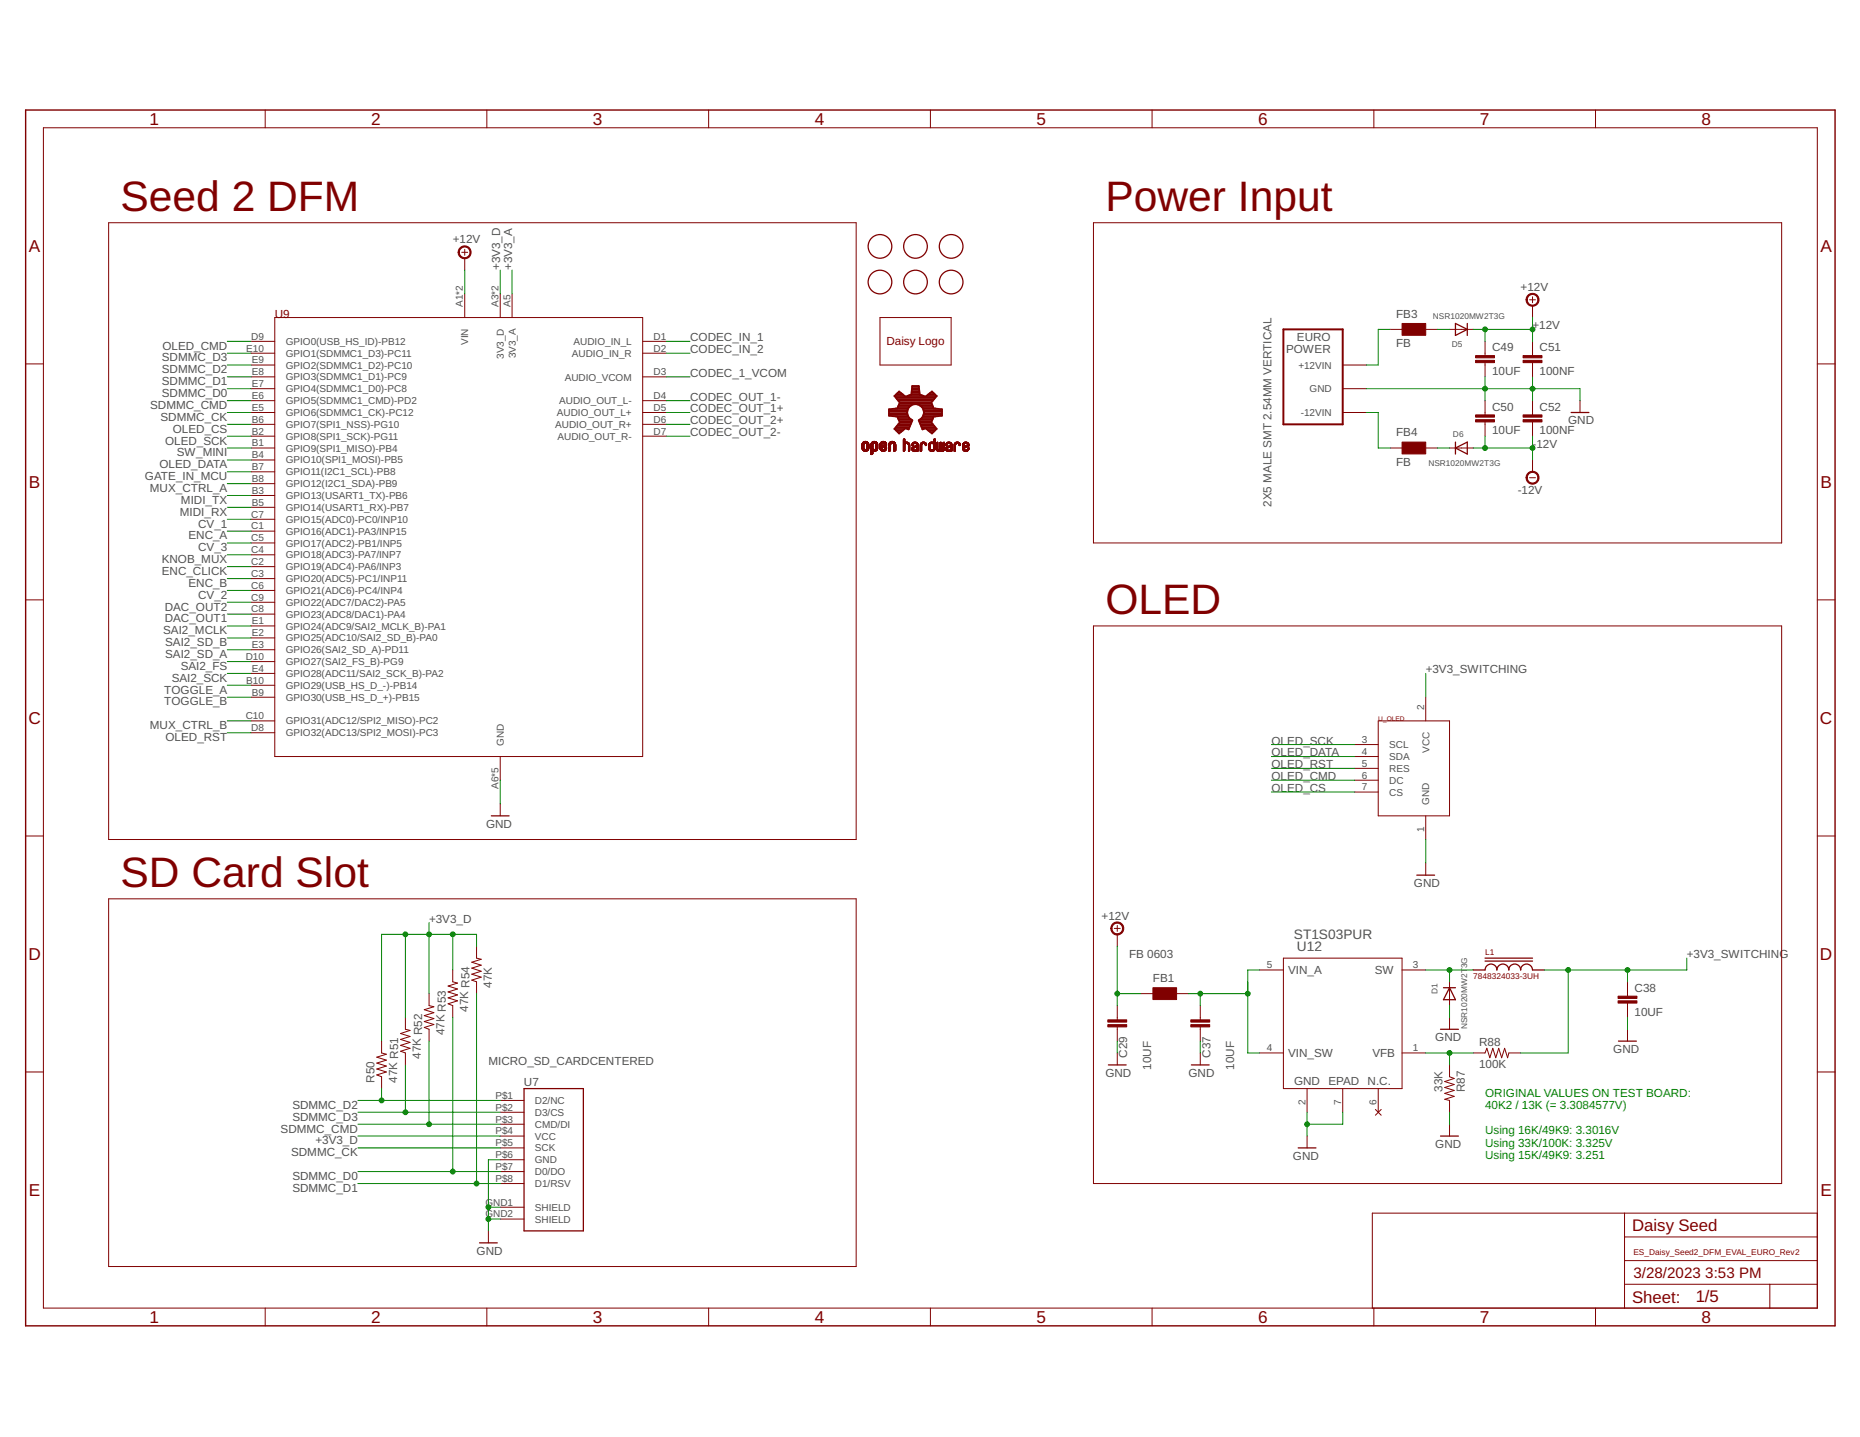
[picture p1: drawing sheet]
<svg xmlns="http://www.w3.org/2000/svg" width="279mm" height="216mm" viewBox="0 0 279 216" stroke-linecap="round" stroke-linejoin="round" font-family="sans-serif">
<g fill="none" stroke="#800000" stroke-width=".15">
<path d="M6.5 19.2h266.5v177.3h-266.5zM39.8 16.5v2.7M73.1 16.5v2.7M106.4 16.5v2.7M139.8 16.5v2.7M173.1 16.5v2.7M206.4 16.5v2.7M239.7 16.5v2.7M16.3 33.5h112.3v92.6h-112.3zM69.4 37.9h.9M69.8 37.5v.9M69.8 38.8v1.8"/>
<path d="M164.3 33.5h103.3v48.1h-103.3zM3.9 54.7h2.6M37.7 51.3h3.6M37.7 53.1h3.6M37.7 54.8h3.6M37.7 56.6h3.6M37.7 58.4h3.6M41.3 47.7h55.2v66h-55.2zM69.8 44.2v3.5M75.1 44.2v3.5M76.9 44.2v3.5M96.5 51.3h3.6"/>
<path d="M96.5 53.1h3.6M96.5 56.6h3.6M132.2 47.7h10.7v7.1h-10.7zM201.7 54.8h3.6M201.7 58.4h3.6M208.8 49.5h1.8M214.2 49.5h1.7M217.7 49.5h3.6M223.1 51.3v2.1M223.1 54.5v2.1M229.8 45h.9M230.2 44.6v.9"/>
<path d="M230.2 45.9v1.8M230.2 51.3v2.1M230.2 54.5v2.1M273 54.7h2.7M37.7 60.2h3.6M37.7 62h3.6M37.7 63.8h3.6M37.7 65.5h3.6M37.7 67.3h3.6M37.7 69.1h3.6M37.7 70.9h3.6M37.7 72.7h3.6"/>
<path d="M37.7 74.4h3.6M37.7 76.2h3.6M37.7 78h3.6M37.7 79.8h3.6M96.5 60.2h3.6M96.5 62h3.6M96.5 63.8h3.6M96.5 65.5h3.6M129.5 67.3h.3M129.5 67.3l.3 .1M129.5 67.2h.3M129.5 67.1h.3"/>
<path d="M129.5 67h.3M129.5 66.9h.3M129.5 66.8h.3M129.5 67.4l.3 .1M129.5 67.4h.3M129.5 66.7h.3M129.5 67.5h.4M129.5 67.5h1M129.5 66.6h1M129.6 67.6h.8M129.6 66.5h.8M129.6 67.7h.8"/>
<path d="M129.6 67.7h.7M129.6 66.4h.7M129.7 67.7h.6M129.7 66.4h.6M129.8 67.8h.4M129.8 66.8h-.3M129.8 66.4h.4M129.8 66.7h-.3M129.8 66.3h.4M129.9 66.7h-.4M129.9 67.8h.2M129.9 66.6h-.4"/>
<path d="M130.1 66.6h.4M130.1 67.5h.4M130.2 67.5h.3M130.2 66.7h.3M130.2 67.4h.3M130.2 66.8h.3M130.2 67.3h.3M130.2 67.2h.3M130.2 67.1h.3M130.2 67h.3M130.2 66.9h.3M130.5 67.4h-.3"/>
<path d="M130.8 67.3h.3M130.8 68.2h.3M130.8 68.1h.3M130.8 68h.3M130.8 67.9h.3M130.8 67.8h.3M130.8 67.7h.9M130.8 67.6h1M130.8 67.5h1M130.8 67.5h.5M130.8 67.5h.4M130.8 67.4l.4 .1"/>
<path d="M130.8 67.4h.3M130.8 67.2h.3M130.8 67.1h.3M130.8 67h.3M130.8 66.9h.3M130.8 66.8h.3M130.8 66.7h.3M130.9 68.3h.1M130.9 66.7h.3M130.9 66.6h.9M130.9 66.5h.9M130.9 66.5h.8"/>
<path d="M131 68.3h-.2M131 66.4h.7M131 66.4h.6M131.1 68.2h-.3M131.1 66.4h.5M131.1 66.7h-.3M131.2 66.3h.3M131.3 66.6h-.4M131.3 67.8h.1M131.4 67.5h.4M131.4 66.6h.4M131.5 66.7h.3"/>
<path d="M131.6 67.8h-.8M131.6 67.4h.2M131.6 66.7h.2M131.6 67.3h.2M131.6 66.8h.2M131.6 67.2h.2M131.6 67.1h.2M131.6 67h.2M131.6 66.9h.2M131.6 67.7l-.8 .1M131.7 67.7h-.9M131.7 67.6h-.9"/>
<path d="M131.8 67.4l-.3 .1M132.2 67.5h.4M132.2 67.4l.3 .1M132.2 67.4h.3M132.2 67.3h.3M132.2 67.2h.5M132.2 67h.9M132.2 67h.3M132.2 66.9h.2M132.2 66.8h.2M132.2 66.8h.3M132.2 66.7h.3"/>
<path d="M132.2 67.5h.9M132.2 67.6h.9M132.2 66.5h.9M132.3 66.5h.8M132.3 67.7h.7M132.4 66.4h.6M132.4 67.7h.6M132.5 67.8h.4M132.5 66.4h.4M132.5 67h.7M132.5 67.3h-.3M132.5 66.7h-.3"/>
<path d="M132.5 66.3h.3M132.6 67.2l-.4 .1M132.6 67.8h.2M132.6 66.6h-.4M132.6 66.9h.6M132.7 67.2h-.5M132.7 66.9h.5M132.8 67.5h.3M132.8 66.6h.4M132.8 66.8h.4M132.8 67.5h.4M132.8 67.1l-.6 .1"/>
<path d="M132.8 66.7h.4M132.9 67.5h.3M132.9 66.7h.3M132.9 67.4h.3M132.9 66.8h.3M132.9 67.3h.3M132.9 67.1h-.7M133 67.2h.2M133 67.7h-.6M133 67.1h-.8M133.1 67.6h-.8M133.1 67.2h.1"/>
<path d="M133.1 66.6h-.9M133.2 67h-1M133.5 67.3h.3M133.5 67.7h.3M133.5 67.6h.3M133.5 67.5h.3M133.5 67.4h.3M133.5 67.2h.3M133.5 67.1h.3M133.5 67h.3M133.5 66.9h.3M133.5 66.8h.3"/>
<path d="M133.5 67.8h.2M133.5 66.7h.3M133.6 66.6h.9M133.6 66.5h.9M133.6 66.5h.8M133.7 66.4h.7M133.7 66.4h.6M133.8 67.7h-.3M133.8 66.8h-.3M133.8 66.4h.4M133.8 66.7h-.3M133.9 66.7h-.4"/>
<path d="M133.9 66.3h.3M133.9 66.6h-.4M134.1 66.6h.4M134.2 66.7h.3M134.3 67.3h.3M134.3 67.8h.1M134.3 67.7h.3M134.3 67.6h.3M134.3 67.5h.3M134.3 67.4h.3M134.3 67.2h.3M134.3 67.1h.3"/>
<path d="M134.3 67h.3M134.3 66.9h.3M134.3 66.8h.3M134.5 67.7l-.2 .1M134.6 67.7h-.3M135.7 67.3h.2M135.7 67.7h.2M135.7 67.6h.2M135.7 67.5h.2M135.7 67.4h.2M135.7 67.2h.2M135.7 67.1h.2"/>
<path d="M135.7 67h.2M135.7 66.9h.2M135.7 66.8h.2M135.7 66.7h.3M135.7 66.6h.9M135.7 66.6h.8M135.7 66.5h.8M135.7 66.4h.2M135.7 66.3h.2M135.7 66.2h.2M135.7 66.1h.2M135.7 66h.2"/>
<path d="M135.7 67.8h.1M135.8 66h.1M135.8 67.8h-.1M135.9 67.7l-.2 .1M135.9 67.7h-.2M135.9 66.8h-.2M136 66.4h.4M136.1 66.7h-.4M136.3 66.7h.3M136.4 66.7h.2M136.4 66.8h.2M136.4 66.8h.3"/>
<path d="M136.5 67.3h.2M136.5 67.8h.1M136.5 67.7h.1M136.5 67.7h.2M136.5 67.6h.2M136.5 67.5h.2M136.5 67.4h.2M136.5 67.2h.2M136.5 67.1h.2M136.5 67h.2M136.5 66.9h.2M136.5 66.8h.2"/>
<path d="M136.6 67.8h-.1M137 67.5h.2M137 67.4h.2M137 66.9h.2M137 66.8h.2M137 67.6h.6M137 67.6h.3M137 66.7h.2M137 66.7h.3M137 67.7h.6M137.1 67.7h.5M137.1 67.2h.5"/>
<path d="M137.1 66.6h.7M137.1 67h-.1M137.1 66.5h.7M137.2 67.8h.4M137.2 66.9h-.2M137.2 66.5h.6M137.2 66.5h.5M137.2 67.1h.7M137.2 67.3l-.2 .1M137.3 66.4h.3M137.3 67.1h.6M137.3 66.7h-.3"/>
<path d="M137.4 67.3h-.4M137.4 67.8h.1M137.4 67h.5M137.4 67.2l-.4 .1M137.5 67.6h.1M137.5 67.2h-.5M137.5 67h.4M137.6 66.7h.3M137.7 66.9h.2M137.7 66.8h.2M137.7 67.3h.2M137.7 67.7h.2"/>
<path d="M137.7 67.6h.2M137.7 67.5h.2M137.7 67.4h.2M137.7 67.2h.2M137.7 67.8h.1M137.9 66.6h-.8M137.9 67.8h-.2M137.9 67.1l-.8 .1M138.2 67.3h.3M138.2 67.7h.3M138.2 67.6h.3M138.2 67.5h.3"/>
<path d="M138.2 67.4h.3M138.2 67.2h.3M138.2 67.1h.3M138.2 67h.3M138.2 66.9h.3M138.2 66.8h.3M138.3 67.8h.1M138.3 66.7h.2M138.3 66.6h.8M138.4 66.5h.7M138.4 67.8h-.2M138.4 66.5h.6"/>
<path d="M138.5 67.7l-.3 .1M138.5 66.5h.5M138.5 66.7h-.2M138.5 66.4h.4M138.6 66.7h-.3M138.8 66.7h.3M138.9 66.7h.3M139 66.8h.2M139 67h.1M139.1 66.6h-.8M139.2 66.9h-.2M139.5 67.3h.2"/>
<path d="M139.5 67.4l.2 .1M139.5 67.4h.2M139.5 67.2h.2M139.5 67.1h.2M139.5 67h.2M139.5 66.9h.2M139.5 66.8h.2M139.5 67.5h.3M139.6 67.5l.2 .1M139.6 67.5h.2M139.6 66.7h.2M139.6 67.6h.3"/>
<path d="M139.6 67.6h.8M139.6 67.7h.8M139.6 66.6h.9M139.6 67.7h.7M139.6 66.5h.9M139.7 67.7h.6M139.7 66.5h.8M139.7 67.8h.6M139.8 66.8h-.3M139.8 66.7h-.3M139.8 66.4h.4M139.8 67.8h.3"/>
<path d="M139.9 66.7h-.3M140 67.8h.1M140.1 67.6h.3M140.1 66.7h.4M140.2 66.7h.3M140.2 67.5h.2M140.2 67.5h.3M140.2 66.8h.3M140.3 67.3h.2M140.3 67.4h.2M140.3 67.2h.2M140.3 67.1h.2"/>
<path d="M140.3 67h.2M140.3 66.9h.2M140.3 66.8h.2M140.3 66.4h.2M140.3 66.3h.2M140.3 66.2h.2M140.3 66.1h.2M140.3 66h.2M140.4 66h.1M140.4 67.5l-.3 .1M140.5 67.4l-.2 .1M140.5 66.6h-.9"/>
<path d="M140.7 67.3h.2M140.7 67.6h.2M140.7 67.5h.2M140.7 67.4h.2M140.7 67.2h.2M140.7 67.1h.2M140.7 67h.2M140.7 66.9h.2M140.7 66.8h.2M140.7 66.7h.2M140.7 66.6h.2M140.7 66.5h.2"/>
<path d="M140.7 67.6h1.1M140.7 67.7h1.1M140.8 67.7h1M140.8 66.4h.1M140.8 67.8h.9M140.9 67.8h.3M141 67.8h.1M141.1 67.6h.3M141.1 67.3h.3M141.1 67.5h.3M141.1 67.4h.3M141.1 67.2h.3"/>
<path d="M141.2 67.4h.2M141.2 67.1h.2M141.2 67h.2M141.2 66.9h.2M141.2 66.8h.2M141.2 66.7h.2M141.2 66.6h.2M141.2 66.5h.2M141.3 66.4h.1M141.4 67.8h.2M141.6 67.5h.3M141.7 67.3h.2"/>
<path d="M141.7 67.4h.2M141.7 67.2h.2M141.7 67.1h.2M141.7 67h.2M141.7 66.9h.2M141.7 66.8h.2M141.7 66.7h.2M141.7 66.6h.2M141.7 66.5h.2M141.8 66.4h.1M141.8 67.7h-1.1M141.9 67.6h-.3"/>
<path d="M142 67.5l.3 .1M142 67.5h.3M142 67.4h.3M142 66.8h.3M142.1 67.6h.3M142.1 67.6h.6M142.1 67.7h.6M142.1 66.7h.2M142.2 67.7h.5M142.2 66.6h.7M142.2 67.2h.5M142.2 67h-.2"/>
<path d="M142.2 66.5h.7M142.2 67.8h.5M142.2 66.9h-.2M142.2 66.5h.6M142.3 66.9h-.3M142.3 66.5h.5M142.3 67.1h.7M142.3 66.8h-.2M142.3 67.8h.3M142.3 66.7h-.2M142.3 66.4h.4M142.4 67.1h.6"/>
<path d="M142.4 66.7h-.3M142.5 67.3h-.4M142.5 67.8h.1M142.5 67.2l-.4 .1M142.5 67h.5M142.6 67.6h.1M142.6 67.2h-.5M142.6 67h.4M142.7 66.7h.3M142.7 66.9h.3M142.8 66.8h.2M142.8 66.9h.2"/>
<path d="M142.8 67.3h.2M142.8 67.7h.2M142.8 67.6h.2M142.8 67.5h.2M142.8 67.4h.2M142.8 67.2h.2M142.8 67.8h.1M142.9 66.6h-.8M143 67.8h-.2M143 67.7l-.2 .1M143 67.1l-.8 .1M143.3 67.3h.2"/>
<path d="M143.3 67.8h.1M143.3 67.7h.2M143.3 67.6h.2M143.3 67.5h.2M143.3 67.4h.2M143.3 67.2h.2M143.3 67.1h.2M143.3 67h.2M143.3 66.9h.2M143.3 66.8h.2M143.3 66.8h.3M143.3 66.7h.3"/>
<path d="M143.4 67.8h.1M143.4 66.7h.2M143.4 66.6h.8M143.5 66.5h.6M143.5 67.8h-.2M143.6 66.8h-.3M143.6 66.4h.4M143.7 66.7h-.3M143.9 66.7h.3M144 66.7h.3M144.1 66.8h.2M144.1 67h.1"/>
<path d="M144.3 66.9h-.2M144.6 67.4h.2M144.6 67.2h.6M144.6 67.1h.8M144.6 67.1h.2M144.6 67h.2M144.6 66.9h.2M144.6 66.8h.2M144.6 67.5h.3M144.6 67.5l.3 .1M144.7 67.6h.3M144.7 66.7h.2"/>
<path d="M144.7 67.6h.8M144.7 66.6h.8M144.7 67.7h.7M144.7 66.5h.7M144.8 67.7h.6M144.8 66.5h.6M144.8 67.8h.5M144.9 67.3l-.3 .1M144.9 66.7h-.3M144.9 66.4h.4M144.9 67.8h.3M144.9 66.7h-.2"/>
<path d="M145 67.3h-.4M145 67h.5M145 67.2l-.4 .1M145.1 67.8h.1M145.1 67.2h-.5M145.1 67h.5M145.2 66.7h.3M145.2 66.9h.4M145.3 67.1l-.7 .1M145.3 66.7h.2M145.3 67.5h.2M145.3 66.9h.3"/>
<path d="M145.3 66.8h.2M145.4 67.4h.2M145.4 66.8h.1M145.4 67.3h.2M145.5 67.6h-.3M145.5 67.3h.1M145.5 67.1h-.6M145.5 67.5l-.3 .1M201.7 62h3.6M208.8 67.3h1.8M214.2 67.3h1.7M217.7 67.3h3.6"/>
<path d="M223.1 60.2v2.1M223.1 63.4v2.1M229.8 71.8h.9M230.2 60.2v2.1M230.2 63.4v2.1M230.2 69.1v1.8M237.3 60.2v1.8M3.9 90.1h2.6M37.7 94h3.6M37.7 81.6h3.6M37.7 83.4h3.6M37.7 85.1h3.6"/>
<path d="M37.7 86.9h3.6M37.7 88.7h3.6M37.7 90.5h3.6M37.7 92.3h3.6M37.7 95.8h3.6M37.7 97.6h3.6M37.7 99.4h3.6M164.3 94h103.3v83.8h-103.3zM273 90.1h2.7M37.7 101.2h3.6M37.7 103h3.6M37.7 104.8h3.6"/>
<path d="M37.7 108.3h3.6M37.7 110.1h3.6M75.1 113.7v3.5M203.5 113.7h3.5M203.5 111.9h3.5M203.5 115.4h3.5M203.5 117.2h3.5M203.5 119h3.5M207 108.3h10.7v14.3h-10.7zM214.2 104.8v3.5M3.9 125.6h2.6M16.3 135h112.3v55.3h-112.3z"/>
<path d="M75.1 120.8v1.8M167.4 139.5h.9M167.8 139v.9M214.2 122.6v3.5M214.2 129.7v1.8M273 125.6h2.7M57.3 156.4v1.8l.7 .2-1.4 .4 1.4 .5-1.4 .4 1.4 .5-1.4 .4 1.4 .5-1.4 .4 .7 .3v1.8M60.9 152.9v1.7l.7 .2-1.4 .5 1.4 .4-1.4 .5 1.4 .4-1.4 .5 1.4 .4-1.4 .4 .7 .3v1.8M64.5 149.3v1.8l.7 .2-1.5 .4 1.5 .4-1.5 .5 1.5 .4-1.5 .5 1.5 .4-1.5 .5 .8 .2v1.8M68 145.7v1.8l.7 .2-1.4 .4 1.4 .5-1.4 .4 1.4 .5-1.4 .4 1.4 .5-1.4 .4 .7 .3v1.8M71.6 142.2v1.8l.7 .1-1.4 .5 1.4 .4-1.4 .5 1.4 .4-1.4 .5 1.4 .4-1.4 .5 .7 .2v1.8M167.8 140.4v1.8"/>
<path d="M167.8 151.1v2.1M167.8 154.3v2.1M167.8 158.2v1.8M171.4 149.3h1.8M176.7 149.3h1.8M180.3 151.1v2.1M180.3 154.3v2.1M180.3 158.2v1.8M189.2 158.2h3.6M189.2 145.7h3.6M192.8 144h17.8v19.6h-17.8zM210.6 158.2h3.6"/>
<path d="M210.6 145.7h3.6M217.7 160v1.8l.7 .2-1.4 .5 1.4 .4-1.4 .5 1.4 .4-1.4 .5 1.4 .4-1.4 .5 .7 .1v1.8M217.7 147.5v3.6M217.7 152.9v1.7M221.3 158.2h1.8l.3-.7 .4 1.4 .4-1.4 .5 1.4 .4-1.4 .5 1.4 .4-1.4 .5 1.4 .2-.7h1.7M244.5 147.5v2.1M244.5 150.7v2.2M244.5 154.6v1.8M3.9 161.1h2.6M75.1 177.8h3.6M75.1 167.1h3.6M75.1 168.9h3.6"/>
<path d="M75.1 176h3.6M75.1 174.2h3.6M75.1 165.3h3.6M75.1 172.5h3.6M75.1 170.7h3.6M196.3 163.6v3.5M196.3 170.7v1.8M201.7 163.6v3.5M206.6 166.7l.9 .9M207 163.6v3.5M207.5 166.7l-.9 .9M217.7 168.9v1.8"/>
<path d="M273 161.1h2.7M39.8 196.5v2.7M73.1 196.5v2.7M73.4 184.9v1.8M75.1 181.4h3.6M75.1 183.2h3.6M106.4 196.5v2.7M139.8 196.5v2.7M173.1 196.5v2.7M206.4 196.5v2.7M239.7 196.5v2.7M244 193h29"/>
<path d="M244 182.3v14.2M244 189.4h29M244 185.8h29M265.9 193v3.5M273 182.3h-66.9v14.2"/>
</g>
<g fill="none" stroke="#800000" stroke-width=".19">
<path d="M218.6 48.6l1.8 .9-1.8 .9zM220.4 48.6v1.8M218.6 67.3l1.8-.9v1.8zM218.6 66.4v1.8M236 62h2.7M73.8 122.6h2.7M212.8 131.5h2.7M166.5 160h2.7M179 160h2.6M216.4 154.6h2.7M216.8 148.4h1.8M217.7 148.4l.9 1.8h-1.8z"/>
<path d="M221.3 145.7h1.8a.89 .89 0 0 1 .9-.9 .89 .89 0 0 1 .9 .9 .9 .9 0 0 1 .9-.9 .9 .9 0 0 1 .9 .9 .89 .89 0 0 1 .8-.9 .89 .89 0 0 1 .9 .9 .89 .89 0 0 1 .9-.9 .89 .89 0 0 1 .9 .9h1.8M223.1 144.4h7.1M223.1 144h7.1M243.1 156.4h2.7M78.7 163.6h8.9v21.3h-8.9zM195 172.5h2.7M216.4 170.7h2.7M72 186.7h2.7"/>
<circle cx="132.2" cy="37" r="1.78"/>
<circle cx="137.5" cy="37" r="1.78"/>
<circle cx="142.9" cy="37" r="1.78"/>
<circle cx="132.2" cy="42.4" r="1.78"/>
<circle cx="137.5" cy="42.4" r="1.78"/>
<circle cx="142.9" cy="42.4" r="1.78"/>
</g>
<g fill="#800000" stroke="#800000" stroke-width=".15">
<path d="M69 37.4a.98 .98 0 0 1 1.6-.1 .98 .98 0 0 1-.5 1.5 .98 .98 0 0 1-1.3-.9h.2a.8 .8 0 0 1 1.2-.7 .8 .8 0 0 1 .1 1.4 .8 .8 0 0 1-1.3-.5v-.2h-.2z" fill-rule="evenodd"/>
<path d="M229.6 44.3a.98 .98 0 0 1 1.5 .3 .98 .98 0 0 1-.7 1.4 .98 .98 0 0 1-1.2-1h.2a.8 .8 0 0 1 1.1-.7 .8 .8 0 0 1 .2 1.3 .8 .8 0 0 1-1.3-.3v-.3h-.2l.1-.3z" fill-rule="evenodd"/>
<path d="M229.6 71a.98 .98 0 0 1 1.5 .3 .98 .98 0 0 1-.7 1.4 .98 .98 0 0 1-1.2-.9h.2a.8 .8 0 0 1 1.1-.8 .8 .8 0 0 1 .2 1.3 .8 .8 0 0 1-1.3-.3v-.2h-.2l.1-.3z" fill-rule="evenodd"/>
<path d="M167.2 138.7a.98 .98 0 0 1 1.5 .4 .98 .98 0 0 1-.6 1.3 .98 .98 0 0 1-1.2-.9h.1a.8 .8 0 0 1 1.1-.7 .8 .8 0 0 1 .3 1.3 .8 .8 0 0 1-1.3-.4l-.1-.2h-.1l.1-.6z" fill-rule="evenodd"/>
</g>
<path d="M3.9 16.5h271.8v182.7h-271.8z" fill="none" stroke="#800000" stroke-width=".21"/>
<g fill="#800000" stroke="#800000" stroke-width=".15">
<path d="M210.6 48.6h3.6v1.8h-3.6z"/>
<path d="M210.6 66.4h3.6v1.8h-3.6z"/>
<path d="M221.7 54.1h2.8v.4h-2.8z"/>
<path d="M221.7 53.4h2.8v.4h-2.8z"/>
<path d="M221.7 63.1h2.8v.3h-2.8z"/>
<path d="M221.7 62.3h2.8v.4h-2.8z"/>
<path d="M228.8 54.1h2.8v.4h-2.8z"/>
<path d="M228.8 53.4h2.8v.4h-2.8z"/>
<path d="M228.8 63.1h2.8v.3h-2.8z"/>
<path d="M228.8 62.3h2.8v.4h-2.8z"/>
<path d="M166.4 153.9h2.8v.4h-2.8z"/>
<path d="M166.4 153.2h2.8v.4h-2.8z"/>
<path d="M173.2 148.4h3.5v1.8h-3.5z"/>
<path d="M178.9 153.9h2.8v.4h-2.8z"/>
<path d="M178.9 153.2h2.8v.4h-2.8z"/>
<path d="M243.1 150.4h2.8v.3h-2.8z"/>
<path d="M243.1 149.7h2.8v.3h-2.8z"/>
</g>
<path d="M192.8 49.5h8.9v14.3h-8.9z" fill="none" stroke="#800000" stroke-width=".3"/>
<g fill="none" stroke="#800000" stroke-width=".28">
<path d="M134.4 59.5l.8 1-.4 .9-1.3 .1v1l1.3 .1 .4 .8-.8 1M134.4 59.5h1.5M134.6 59.7h5.9M134.6 59.3h1M134.7 60h5.6M134.8 59h.5M136.3 59.5h2.4M136.3 59.5l.6-.2 .1-1.3h1l.2 1.3 .8 .3 1-.8 .7 .7M136.3 59.5l-.2 .1-1-.8-.7 .7M136.9 59.3h1.3M136.9 59h1.2M136.9 58.8h1.2"/>
<path d="M137 58.6h1.1M137 58.3h1M137 58.1h1M139.1 59.5h1.6M139.4 59.3h1M139.7 59h.5M140.7 59.5l-.8 1 .3 .9 1.3 .1v1l-1.3 .1-.3 .8 .8 1M133.5 62.3h2.8M133.5 62.1h2.8M133.5 61.8h2.8M133.5 61.6h2.8M134.4 64.5h1.5"/>
<path d="M134.5 61.4h1.9M134.6 64.2h2M134.6 62.6h1.8M134.6 64.7h1M134.7 64h2M134.9 64.9h.4M134.9 62.8h1.7M134.9 61.2h1.7M134.9 63.7h1.9M134.9 60.2h5.2M135 63h1.9M135 60.9h1.9"/>
<path d="M135.1 63.3h1.9M135.1 60.7h4.9M135.1 63.5h1.8M135.1 60.5h4.8M136.3 64.5h.2M136.4 61.4a1.25 1.25 0 0 0 .5 1.6M136.8 60.9l-.4 .5M136.8 60.9a1.3 1.3 0 0 1 1.8 .5M136.9 63l.2 .1-.6 1.4-.4-.2-1 .8-.7-.7M138.1 63.3h1.9M138.2 63.5h1.7M138.2 63l-.2 .1 .6 1.4 .4-.2 1 .8 .7-.7"/>
<path d="M138.2 63h1.9M138.2 60.9h1.9M138.3 63.7h1.8M138.4 64h1.9M138.5 64.2h2M138.5 62.8h1.6M138.5 61.2h1.7M138.6 64.5h.1M138.6 62.6h1.9M138.6 61.4a1.25 1.25 0 0 1-.4 1.6M138.6 61.4h1.9M138.7 62.3h2.8"/>
<path d="M138.7 61.6h2.8M138.8 62.1h2.7M138.8 61.8h2.7M139.1 64.5h1.6M139.4 64.7h1M139.7 64.9h.5"/>
</g>
<g fill="none" stroke="#008000" stroke-width=".15">
<path d="M34.1 58.4h3.6M34.1 53.1h3.6M34.1 54.8h3.6M34.1 56.6h3.6M34.1 51.3h3.6M69.8 40.6v3.6M75.1 40.6v3.6M76.9 40.6v3.6M100.1 53.1h3.6M100.1 56.6h3.6M100.1 51.3h3.6M205.3 58.4h32v1.8"/>
<path d="M208.8 49.5h-1.8v5.3h-1.7M215.9 49.5h1.8M221.3 49.5h8.9M223.1 49.5v1.8M223.1 56.6v3.6M230.2 47.7v3.6M230.2 56.6v3.6M34.1 72.7h3.6M34.1 78h3.6M34.1 60.2h3.6M34.1 62h3.6M34.1 74.4h3.6"/>
<path d="M34.1 76.2h3.6M34.1 70.9h3.6M34.1 79.8h3.6M34.1 67.3h3.6M34.1 69.1h3.6M34.1 63.8h3.6M34.1 65.5h3.6M100.1 60.2h3.6M100.1 62h3.6M100.1 63.8h3.6M100.1 65.5h3.6M205.3 62h1.7v5.3h1.8"/>
<path d="M215.9 67.3h1.8M221.3 67.3h8.9M223.1 65.5v1.8M230.2 65.5v3.6M34.1 88.7h3.6M34.1 81.6h3.6M34.1 94h3.6M34.1 97.6h3.6M34.1 99.4h3.6M34.1 85.1h3.6M34.1 86.9h3.6M34.1 95.8h3.6"/>
<path d="M34.1 92.3h3.6M34.1 90.5h3.6M34.1 83.4h3.6M34.1 108.3h3.6M34.1 101.2h3.6M34.1 103h3.6M34.1 104.8h3.6M34.1 110.1h3.6M75.1 117.2v3.6M191 117.2h12.5M191 113.7h12.5M191 119h12.5"/>
<path d="M191 111.9h12.5M191 115.4h12.5M214.2 101.2v3.6M64.5 138.6v10.7M214.2 126.1v3.6M60.9 140.4v12.5M60.9 160v7.1M64.5 156.4v12.5M68 140.4v5.3M68 152.9v23.1M71.6 142.2v-1.8h-14.3v16M71.6 149.3v28.5"/>
<path d="M167.8 142.2v8.9M167.8 156.4v1.8M167.8 149.3h3.6M178.5 149.3h8.9M180.3 149.3v1.8M180.3 156.4v1.8M189.2 145.7h-1.8v12.5h1.8M214.2 158.2h7.1M214.2 145.7h7.1M217.7 145.7v1.8M217.7 151.1v1.8M217.7 158.2v1.8"/>
<path d="M235.6 145.7v12.5h-7.2M244.5 145.7v1.8M244.5 152.9v1.7M253.4 144v1.7h-21.4M53.8 170.7h21.3M53.8 168.9h21.3M53.8 167.1h21.3M53.8 165.3h21.3M53.8 177.8h21.3M53.8 176h21.3M53.8 172.5h21.3M57.3 163.6v1.7"/>
<path d="M75.1 174.2h-1.7v10.7M196.3 167.1v3.6M201.7 167.1v1.8h-5.4M217.7 167.1v1.8M73.4 181.4h1.7M73.4 183.2h1.7"/>
</g>
<g fill="#008000" stroke="#008000" stroke-width=".15">
<circle cx="68" cy="140.4" r=".36"/>
<circle cx="64.5" cy="140.4" r=".36"/>
<circle cx="60.9" cy="140.4" r=".36"/>
<circle cx="196.3" cy="168.9" r=".36"/>
<circle cx="73.4" cy="183.2" r=".36"/>
<circle cx="73.4" cy="181.4" r=".36"/>
<circle cx="230.2" cy="58.4" r=".36"/>
<circle cx="223.1" cy="58.4" r=".36"/>
<circle cx="167.8" cy="149.3" r=".36"/>
<circle cx="223.1" cy="49.5" r=".36"/>
<circle cx="230.2" cy="49.5" r=".36"/>
<circle cx="60.9" cy="167.1" r=".36"/>
<circle cx="57.3" cy="165.3" r=".36"/>
<circle cx="71.6" cy="177.8" r=".36"/>
<circle cx="68" cy="176" r=".36"/>
<circle cx="64.5" cy="168.9" r=".36"/>
<circle cx="235.6" cy="145.7" r=".36"/>
<circle cx="244.5" cy="145.7" r=".36"/>
<circle cx="217.7" cy="158.2" r=".36"/>
<circle cx="217.7" cy="145.7" r=".36"/>
<circle cx="187.4" cy="149.3" r=".36"/>
<circle cx="180.3" cy="149.3" r=".36"/>
<circle cx="223.1" cy="67.3" r=".36"/>
<circle cx="230.2" cy="67.3" r=".36"/>
</g>
<g font-size="6.4" fill="#800000">
<text x="18.1" y="31.7">Seed 2 DFM</text>
<text x="166" y="31.7">Power Input</text>
<text x="166" y="92.3">OLED</text>
<text x="18.1" y="133.3">SD Card Slot</text>
</g>
<g font-size="2.6" fill="#800000">
<text x="22.5" y="18.8">1</text>
<text x="55.8" y="18.8">2</text>
<text x="89.1" y="18.8">3</text>
<text x="122.4" y="18.8">4</text>
<text x="155.7" y="18.8">5</text>
<text x="189" y="18.8">6</text>
<text x="222.3" y="18.8">7</text>
<text x="255.6" y="18.8">8</text>
<text x="4.3" y="37.8">A</text>
<text x="273.5" y="37.8">A</text>
<text x="4.3" y="73.3">B</text>
<text x="273.5" y="73.3">B</text>
<text x="4.3" y="108.8">C</text>
<text x="273.4" y="108.8">C</text>
<text x="4.3" y="144.2">D</text>
<text x="273.4" y="144.2">D</text>
<text x="4.3" y="179.7">E</text>
<text x="273.5" y="179.7">E</text>
<text x="22.5" y="198.8">1</text>
<text x="55.8" y="198.8">2</text>
<text x="89.1" y="198.8">3</text>
<text x="122.4" y="198.8">4</text>
<text x="155.7" y="198.8">5</text>
<text x="189" y="198.8">6</text>
<text x="222.3" y="198.8">7</text>
<text x="255.6" y="198.8">8</text>
</g>
<g font-size="2.5" fill="#800000">
<text x="245.2" y="184.9">Daisy Seed</text>
<text x="245.2" y="195.7">Sheet:</text>
<text x="254.7" y="195.6">1/5</text>
</g>
<g font-size="2.3" fill="#800000">
<text x="245.4" y="192.1">3/28/2023</text>
<text x="256.2" y="192.1">3:53 PM</text>
</g>
<g font-size="2.1" fill="#505050">
<text x="194.4" y="141.1">ST1S03PUR</text>
<text x="194.8" y="142.9">U12</text>
</g>
<g font-size="1.8" fill="#505050">
<text x="68" y="36.6">+12V</text>
<text x="75.1" y="40.6" transform="rotate(-90 75.1 40.6)">+3V3_D</text>
<text x="76.9" y="40.6" transform="rotate(-90 76.9 40.6)">+3V3_A</text>
<text x="209.7" y="47.7">FB3</text>
<text x="228.4" y="43.7">+12V</text>
<text x="24.4" y="52.5">OLED_CMD</text>
<text x="103.7" y="51.3">CODEC_IN_1</text>
<text x="103.7" y="53.1">CODEC_IN_2</text>
<text x="193.2" y="53.1">POWER</text>
<text x="194.8" y="51.3">EURO</text>
<text x="209.7" y="52.2">FB</text>
<text x="224.1" y="52.8">C49</text>
<text x="230.2" y="49.5">+12V</text>
<text x="231.3" y="52.8">C51</text>
<text x="24.3" y="54.3">SDMMC_D3</text>
<text x="24.3" y="56.1">SDMMC_D2</text>
<text x="24.3" y="57.9">SDMMC_D1</text>
<text x="24.3" y="59.7">SDMMC_D0</text>
<text x="103.7" y="56.6">CODEC_1_VCOM</text>
<text x="224.1" y="56.4">10UF</text>
<text x="231.3" y="56.4">100NF</text>
<text x="22.6" y="61.4">SDMMC_CMD</text>
<text x="24.1" y="63.2">SDMMC_CK</text>
<text x="26" y="65">OLED_CS</text>
<text x="103.7" y="60.2">CODEC_OUT_1-</text>
<text x="103.7" y="62">CODEC_OUT_1+</text>
<text x="103.7" y="63.8">CODEC_OUT_2+</text>
<text x="103.7" y="65.5">CODEC_OUT_2-</text>
<text x="209.7" y="65.5">FB4</text>
<text x="224.1" y="65.3">10UF</text>
<text x="224.1" y="61.7">C50</text>
<text x="231.3" y="65.3">100NF</text>
<text x="231.3" y="61.7">C52</text>
<text x="235.6" y="63.8">GND</text>
<text x="23.9" y="70.3">OLED_DATA</text>
<text x="24.8" y="66.8">OLED_SCK</text>
<text x="26.6" y="68.6">SW_MINI</text>
<text x="209.7" y="70">FB</text>
<text x="230.2" y="67.3">-12V</text>
<text x="21.8" y="72.1">GATE_IN_MCU</text>
<text x="22.5" y="73.9">MUX_CTRL_A</text>
<text x="27" y="77.5">MIDI_RX</text>
<text x="27.2" y="75.7">MIDI_TX</text>
<text x="191" y="76.2" transform="rotate(-90 191 76.2)">2X5 MALE SMT 2.54MM VERTICAL</text>
<text x="228" y="74.2">-12V</text>
<text x="28.3" y="81">ENC_A</text>
<text x="29.8" y="79.3">CV_1</text>
<text x="29.8" y="82.8">CV_3</text>
<text x="24.3" y="84.6">KNOB_MUX</text>
<text x="24.3" y="86.4">ENC_CLICK</text>
<text x="28.3" y="88.2">ENC_B</text>
<text x="29.8" y="90">CV_2</text>
<text x="24.5" y="95.3">SAI2_MCLK</text>
<text x="24.8" y="93.5">DAC_OUT1</text>
<text x="24.8" y="91.7">DAC_OUT2</text>
<text x="24.8" y="98.9">SAI2_SD_A</text>
<text x="24.8" y="97.1">SAI2_SD_B</text>
<text x="27.1" y="100.6">SAI2_FS</text>
<text x="214.2" y="101.2">+3V3_SWITCHING</text>
<text x="24.7" y="104.2">TOGGLE_A</text>
<text x="24.7" y="106">TOGGLE_B</text>
<text x="25.8" y="102.4">SAI2_SCK</text>
<text x="22.5" y="109.6">MUX_CTRL_B</text>
<text x="24.9" y="111.3">OLED_RST</text>
<text x="191" y="113.7">OLED_DATA</text>
<text x="191" y="111.9">OLED_SCK</text>
<text x="191" y="117.2">OLED_CMD</text>
<text x="191" y="119">OLED_CS</text>
<text x="191" y="115.4">OLED_RST</text>
<text x="73" y="124.3">GND</text>
<text x="212.4" y="133.3">GND</text>
<text x="64.5" y="138.6">+3V3_D</text>
<text x="165.5" y="138.2">+12V</text>
<text x="169.6" y="144">FB 0603</text>
<text x="253.4" y="144">+3V3_SWITCHING</text>
<text x="73.9" y="148.4" transform="rotate(-90 73.9 148.4)">47K</text>
<text x="173.2" y="147.5">FB1</text>
<text x="193.5" y="146.3">VIN_A</text>
<text x="206.5" y="146.3">SW</text>
<text x="245.5" y="149">C38</text>
<text x="66.8" y="155.5" transform="rotate(-90 66.8 155.5)">47K R53</text>
<text x="70.3" y="152" transform="rotate(-90 70.3 152)">47K R54</text>
<text x="245.5" y="152.6">10UF</text>
<text x="63.2" y="159.1" transform="rotate(-90 63.2 159.1)">47K R52</text>
<text x="73.4" y="160">MICRO_SD_CARDCENTERED</text>
<text x="166" y="161.8">GND</text>
<text x="169.3" y="158.9" transform="rotate(-90 169.3 158.9)">C29</text>
<text x="172.9" y="160.7" transform="rotate(-90 172.9 160.7)">10UF</text>
<text x="178.5" y="161.8">GND</text>
<text x="181.8" y="158.9" transform="rotate(-90 181.8 158.9)">C37</text>
<text x="185.4" y="160.7" transform="rotate(-90 185.4 160.7)">10UF</text>
<text x="193.5" y="158.7">VIN_SW</text>
<text x="206.1" y="158.7">VFB</text>
<text x="215.6" y="156.4">GND</text>
<text x="222.2" y="160.5">100K</text>
<text x="222.2" y="157.2">R88</text>
<text x="242.3" y="158.2">GND</text>
<text x="43.9" y="166.6">SDMMC_D2</text>
<text x="56.3" y="162.7" transform="rotate(-90 56.3 162.7)">R50</text>
<text x="59.6" y="162.7" transform="rotate(-90 59.6 162.7)">47K R51</text>
<text x="78.7" y="163.2">U7</text>
<text x="194.4" y="163">GND</text>
<text x="199.6" y="163">EPAD</text>
<text x="205.4" y="163">N.C.</text>
<text x="216.7" y="164" transform="rotate(-90 216.7 164)">33K</text>
<text x="220" y="164.1" transform="rotate(-90 220 164.1)">R87</text>
<text x="42.2" y="170.2">SDMMC_CMD</text>
<text x="43.7" y="173.7">SDMMC_CK</text>
<text x="43.9" y="168.4">SDMMC_D3</text>
<text x="47.4" y="171.9">+3V3_D</text>
<text x="215.6" y="172.5">GND</text>
<text x="43.9" y="179.1">SDMMC_D1</text>
<text x="43.9" y="177.3">SDMMC_D0</text>
<text x="194.2" y="174.2">GND</text>
<text x="71.6" y="188.5">GND</text>
</g>
<g font-size="1.8" fill="#800000">
<text x="41.3" y="47.7">U9</text>
<text x="133.2" y="51.9">Daisy Logo</text>
</g>
<g font-size="1.8" fill="#008000">
<text x="223.1" y="164.8">ORIGINAL VALUES ON TEST BOARD:</text>
<text x="223.1" y="166.7">40K2 / 13K (= 3.3084577V)</text>
<text x="223.1" y="170.4">Using 16K/49K9: 3.3016V</text>
<text x="223.1" y="172.3">Using 33K/100K: 3.325V</text>
<text x="223.1" y="174.1">Using 15K/49K9: 3.251</text>
</g>
<g font-size="1.5" fill="#505050">
<text x="69.5" y="46.1" transform="rotate(-90 69.5 46.1)">A1*2</text>
<text x="74.9" y="46.1" transform="rotate(-90 74.9 46.1)">A3*2</text>
<text x="76.7" y="46.1" transform="rotate(-90 76.7 46.1)">A5</text>
<text x="37" y="52.8">E10</text>
<text x="37.7" y="51">D9</text>
<text x="42.9" y="51.8">GPIO0(USB_HS_ID)-PB12</text>
<text x="42.9" y="53.6">GPIO1(SDMMC1_D3)-PC11</text>
<text x="70.3" y="51.9" transform="rotate(-90 70.3 51.9)">VIN</text>
<text x="75.7" y="53.9" transform="rotate(-90 75.7 53.9)">3V3_D</text>
<text x="77.5" y="53.8" transform="rotate(-90 77.5 53.8)">3V3_A</text>
<text x="85.9" y="53.6">AUDIO_IN_R</text>
<text x="86.2" y="51.8">AUDIO_IN_L</text>
<text x="98.2" y="51">D1</text>
<text x="98.2" y="52.8">D2</text>
<text x="37.8" y="54.6">E9</text>
<text x="37.8" y="56.4">E8</text>
<text x="37.8" y="59.9">E6</text>
<text x="37.8" y="58.2">E7</text>
<text x="42.9" y="55.4">GPIO2(SDMMC1_D2)-PC10</text>
<text x="42.9" y="57.2">GPIO3(SDMMC1_D1)-PC9</text>
<text x="42.9" y="58.9">GPIO4(SDMMC1_D0)-PC8</text>
<text x="84.8" y="57.2">AUDIO_VCOM</text>
<text x="98.2" y="59.9">D4</text>
<text x="98.2" y="56.4">D3</text>
<text x="195" y="55.4">+12VIN</text>
<text x="196.7" y="58.9">GND</text>
<text x="37.8" y="61.7">E5</text>
<text x="37.8" y="63.5">B6</text>
<text x="37.8" y="65.3">B2</text>
<text x="42.9" y="60.7">GPIO5(SDMMC1_CMD)-PD2</text>
<text x="42.9" y="62.5">GPIO6(SDMMC1_CK)-PC12</text>
<text x="42.9" y="64.3">GPIO7(SPI1_NSS)-PG10</text>
<text x="83.4" y="64.3">AUDIO_OUT_R+</text>
<text x="83.7" y="62.5">AUDIO_OUT_L+</text>
<text x="84" y="60.7">AUDIO_OUT_L-</text>
<text x="98.2" y="63.5">D6</text>
<text x="98.2" y="61.7">D5</text>
<text x="98.2" y="65.3">D7</text>
<text x="195.4" y="62.5">-12VIN</text>
<text x="37.8" y="67.1">B1</text>
<text x="37.8" y="68.9">B4</text>
<text x="37.8" y="70.6">B7</text>
<text x="42.9" y="66.1">GPIO8(SPI1_SCK)-PG11</text>
<text x="42.9" y="67.9">GPIO9(SPI1_MISO)-PB4</text>
<text x="42.9" y="69.6">GPIO10(SPI1_MOSI)-PB5</text>
<text x="42.9" y="71.4">GPIO11(I2C1_SCL)-PB8</text>
<text x="83.8" y="66.1">AUDIO_OUT_R-</text>
<text x="37.7" y="77.8">C7</text>
<text x="37.8" y="72.4">B8</text>
<text x="37.8" y="74.2">B3</text>
<text x="37.8" y="76">B5</text>
<text x="42.9" y="73.2">GPIO12(I2C1_SDA)-PB9</text>
<text x="42.9" y="75">GPIO13(USART1_TX)-PB6</text>
<text x="42.9" y="76.8">GPIO14(USART1_RX)-PB7</text>
<text x="37.7" y="79.5">C1</text>
<text x="37.7" y="81.3">C5</text>
<text x="37.7" y="83.1">C4</text>
<text x="42.9" y="78.5">GPIO15(ADC0)-PC0/INP10</text>
<text x="42.9" y="80.3">GPIO16(ADC1)-PA3/INP15</text>
<text x="42.9" y="82.1">GPIO17(ADC2)-PB1/INP5</text>
<text x="42.9" y="83.9">GPIO18(ADC3)-PA7/INP7</text>
<text x="37.7" y="84.9">C2</text>
<text x="37.7" y="86.7">C3</text>
<text x="37.7" y="88.5">C6</text>
<text x="42.9" y="85.7">GPIO19(ADC4)-PA6/INP3</text>
<text x="42.9" y="87.5">GPIO20(ADC5)-PC1/INP11</text>
<text x="42.9" y="89.2">GPIO21(ADC6)-PC4/INP4</text>
<text x="37.7" y="90.2">C9</text>
<text x="37.7" y="92">C8</text>
<text x="37.8" y="93.8">E1</text>
<text x="37.8" y="95.6">E2</text>
<text x="42.9" y="91">GPIO22(ADC7/DAC2)-PA5</text>
<text x="42.9" y="92.8">GPIO23(ADC8/DAC1)-PA4</text>
<text x="42.9" y="94.6">GPIO24(ADC9/SAI2_MCLK_B)-PA1</text>
<text x="36.9" y="99.1">D10</text>
<text x="37.8" y="97.4">E3</text>
<text x="37.8" y="100.9">E4</text>
<text x="42.9" y="96.4">GPIO25(ADC10/SAI2_SD_B)-PA0</text>
<text x="42.9" y="98.2">GPIO26(SAI2_SD_A)-PD11</text>
<text x="42.9" y="99.9">GPIO27(SAI2_FS_B)-PG9</text>
<text x="42.9" y="101.7">GPIO28(ADC11/SAI2_SCK_B)-PA2</text>
<text x="37" y="102.7">B10</text>
<text x="37.8" y="104.5">B9</text>
<text x="42.9" y="103.5">GPIO29(USB_HS_D_-)-PB14</text>
<text x="42.9" y="105.3">GPIO30(USB_HS_D_+)-PB15</text>
<text x="213.9" y="106.7" transform="rotate(-90 213.9 106.7)">2</text>
<text x="36.9" y="108.1">C10</text>
<text x="37.7" y="109.8">D8</text>
<text x="42.9" y="108.8">GPIO31(ADC12/SPI2_MISO)-PC2</text>
<text x="42.9" y="110.6">GPIO32(ADC13/SPI2_MOSI)-PC3</text>
<text x="75.7" y="112" transform="rotate(-90 75.7 112)">GND</text>
<text x="204.6" y="111.6">3</text>
<text x="204.6" y="113.4">4</text>
<text x="208.7" y="112.4">SCL</text>
<text x="214.7" y="113.1" transform="rotate(-90 214.7 113.1)">VCC</text>
<text x="74.9" y="118.5" transform="rotate(-90 74.9 118.5)">A6*5</text>
<text x="204.6" y="115.2">5</text>
<text x="204.6" y="117">6</text>
<text x="204.6" y="118.8">7</text>
<text x="208.7" y="114.2">SDA</text>
<text x="208.7" y="116">RES</text>
<text x="208.7" y="117.8">DC</text>
<text x="208.7" y="119.5">CS</text>
<text x="213.9" y="125" transform="rotate(-90 213.9 125)">1</text>
<text x="214.7" y="120.9" transform="rotate(-90 214.7 120.9)">GND</text>
<text x="190.3" y="145.5">5</text>
<text x="212.2" y="145.5">3</text>
<text x="190.3" y="158">4</text>
<text x="212.2" y="158">1</text>
<text x="74.4" y="166.9">P$2</text>
<text x="74.4" y="165.1">P$1</text>
<text x="80.4" y="167.7">D3/CS</text>
<text x="80.4" y="165.9">D2/NC</text>
<text x="196.1" y="166" transform="rotate(-90 196.1 166)">2</text>
<text x="201.4" y="166" transform="rotate(-90 201.4 166)">7</text>
<text x="206.8" y="166" transform="rotate(-90 206.8 166)">6</text>
<text x="74.4" y="168.7">P$3</text>
<text x="74.4" y="174">P$6</text>
<text x="74.4" y="172.2">P$5</text>
<text x="74.4" y="170.4">P$4</text>
<text x="80.4" y="169.4">CMD/DI</text>
<text x="80.4" y="173">SCK</text>
<text x="80.4" y="171.2">VCC</text>
<text x="74.4" y="175.8">P$7</text>
<text x="74.4" y="177.6">P$8</text>
<text x="80.4" y="176.6">D0/DO</text>
<text x="80.4" y="174.8">GND</text>
<text x="80.4" y="178.3">D1/RSV</text>
<text x="72.9" y="181.1">GND1</text>
<text x="72.9" y="182.9">GND2</text>
<text x="80.4" y="181.9">SHIELD</text>
<text x="80.4" y="183.7">SHIELD</text>
</g>
<g font-size="1.2" fill="#505050">
<text x="215.2" y="47.9">NSR1020MW2T3G</text>
<text x="218.1" y="52.2">D5</text>
<text x="218.3" y="65.7">D6</text>
<text x="214.6" y="70">NSR1020MW2T3G</text>
<text x="215.9" y="149.3" transform="rotate(-90 215.9 149.3)">D1</text>
<text x="220.4" y="145.5" transform="rotate(-90 220.4 145.5)">3G</text>
<text x="220.4" y="154.6" transform="rotate(-90 220.4 154.6)">NSR1020MW2T</text>
</g>
<g font-size="1.2" fill="#800000">
<text x="223.1" y="143.5">L1</text>
<text x="221.3" y="147.1">7848324033-3UH</text>
<text x="245.4" y="188.5">ES_Daisy_Seed2_DFM_EVAL_EURO_Rev2</text>
</g>
<text font-size="1" fill="#800000" x="207" y="108.3">U_OLED</text>
</svg>
